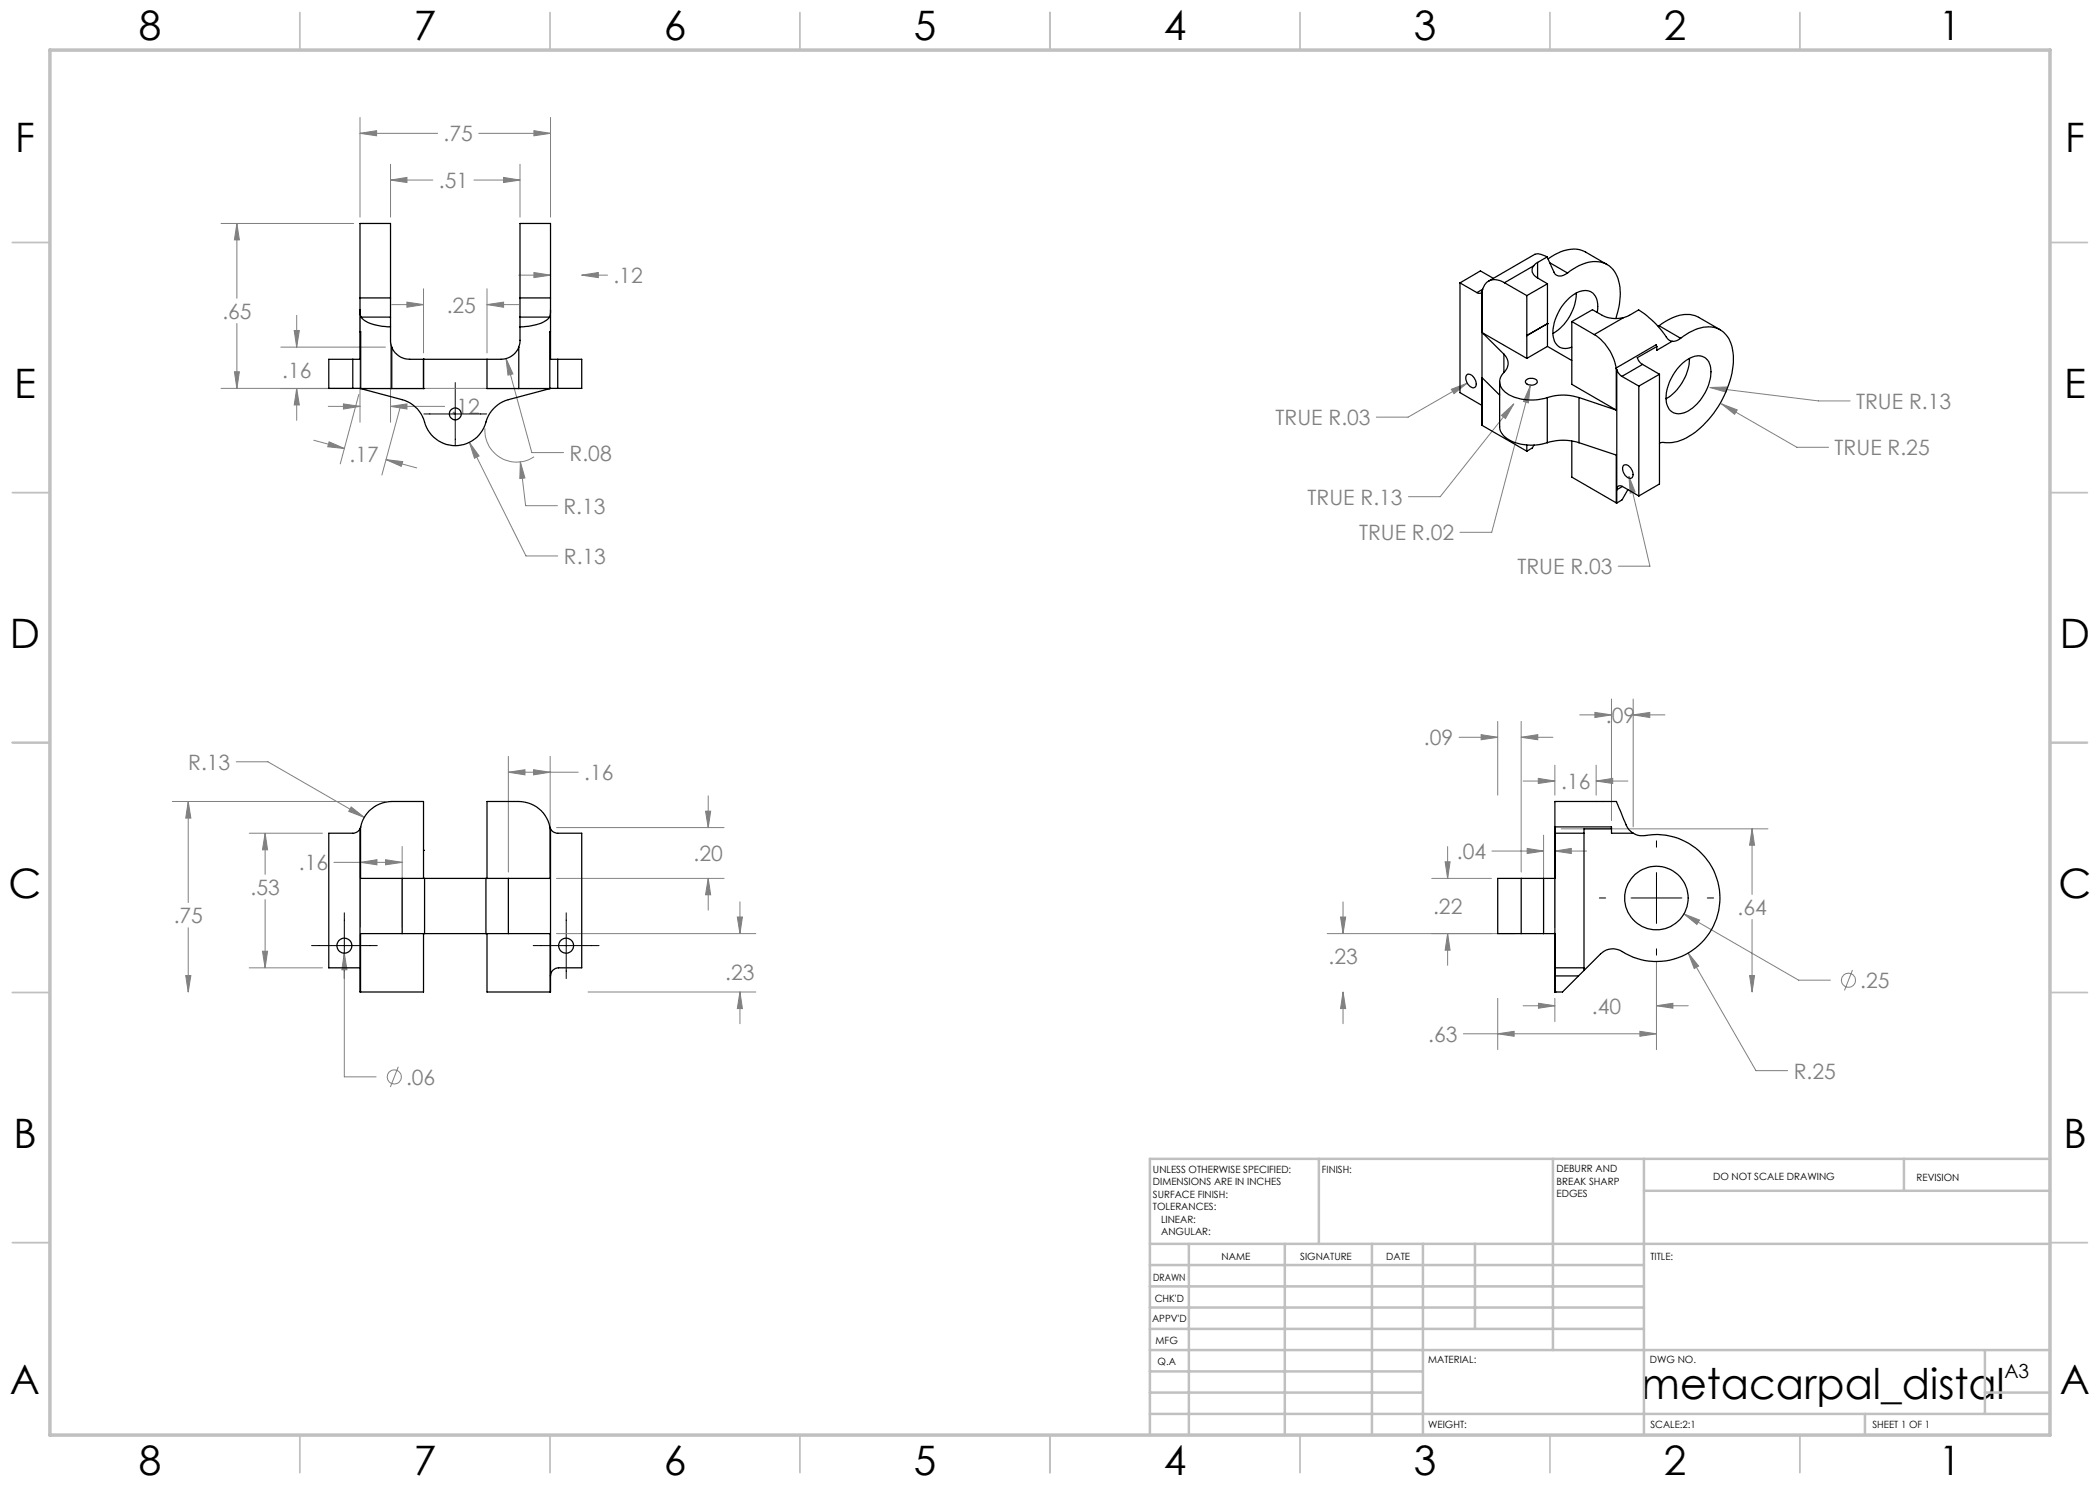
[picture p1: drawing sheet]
<svg xmlns="http://www.w3.org/2000/svg" width="420mm" height="297mm" viewBox="0 0 420 297" stroke-linecap="round" stroke-linejoin="round" font-family="sans-serif">
<g fill="none" stroke="#808080" stroke-width=".2">
<path d="M72 26.7l3.3-.6v1.1zM72 23.5v19.9M72 26.7h15.5M78.1 36l3.3-.5v1zM78.1 32.8v10.6M78.1 36h8.5M94.8 36h9.2M95.7 26.7h14.4M100.7 35.5l3.3 .5-3.3 .5zM104 32.8v10.6M106.8 26.1l3.3 .6-3.3 .5zM110.1 23.5v19.9"/>
<path d="M44.2 44.7h26.5M47.4 44.7l.5 3.3h-1zM47.4 44.7v15M84.7 57.7v12.9M97.4 57.7v12.9M103.8 55h6.3M106.8 54.5l3.3 .5-3.3 .5zM110.1 51.9v18.7M116.3 55h5.2M116.3 55l3.4-.5v1zM44.2 77.7h66.1M46.9 74.4h1l-.5 3.3z"/>
<path d="M47.4 64.7v13M56.2 69.4h20.9M58.8 66.1h1.1l-.6 3.3zM59.3 77.7l.6 3.3h-1.1zM59.3 63.1v6.3M59.3 77.7v6.4M71.8 78.9l-3.7 13.9M72 63.5v21M78.1 64.7v19.8M78.4 60.9h6.3M81.4 60.4l3.3 .5-3.3 .6zM97.4 60.9l3.3-.5v1.1z"/>
<path d="M97.4 60.9h6.4M101.2 71.7l1.4 3.1-1 .2zM101.2 71.7l5.2 18.8h6.3M290.3 77.9l3.1-1.2-2.6 2zM293.4 76.7l-11.8 6.7h-6.3M306 77.2l-.3 3.4-1-.3zM306 77.2l-7.7 29.3h-6.3M342 77.5l3.3-.1-.1 1zM342 77.5l21.7 2.7h6.3M62.8 88l6.1 1.7M65.7 81.3h6.3M65.8 88.4l3.1 1.3-3.4-.3z"/>
<path d="M68.7 80.8l3.3 .5-3.3 .5zM77.2 91.9l3.3 .4-.2 1zM77.2 91.9l6.2 1.7M78.1 81.3l3.3-.5v1zM78.1 81.3h10.8M80.1 81.2l-3.7 13.8M93.9 88.5l1.9 2.7-.9 .4zM93.9 88.5l11.3 22.7h6.3M97 85.7a6.4 6.4 0 0 0 3.1 5.9 6.4 6.4 0 0 0 6.7-.2M104.1 92.4l.9 3.2-1 .1zM104.1 92.4l1 8.7h6.4M300.3 83.1l2.5-2.3-1.7 2.9z"/>
<path d="M302.8 80.8l-14.8 18.5h-6.3M325.8 95.3l1.2 3.1-1 .2zM325.8 95.3l4.2 17.9h-6.4M344.3 80.8l3.2 1.2-.6 .9zM344.3 80.8l15.1 8.7h6.3M322.3 139.8v24.3M326.6 139.8v25.6M47.2 152.4h6.4l19.2 11.1M101.7 154.4l3.3-.5v1.1zM101.7 151.3v23.1M101.7 154.4h13.9M106.7 153.9l3.3 .5-3.3 .6z"/>
<path d="M110 151.3v23.1M141.6 159.2v6.3M291.8 147.5h7.7M296.2 146.9l3.3 .6-3.3 .5zM299.5 144.3v14.7M304.2 147.5l3.4-.6v1.1zM304.2 144.3v30.1M304.2 147.5h6.4M304.6 156.2h6.4M307.7 155.7l3.3 .5-3.3 .5zM311 153v6M315.9 143h6.4"/>
<path d="M319 142.5l3.3 .5-3.3 .5zM319.2 156.2l3.3-.5v1zM319.2 153v6M319.2 156.2h6.4M326.6 143l3.4-.5v1zM326.6 143h6.4M34.5 160.3h42.6M37.6 160.3l.6 3.3h-1.1zM37.6 160.3v20.2M49.8 166.6h14.7M53 166.6l.5 3.4h-1zM53 166.6v8.3"/>
<path d="M53 179.9v13.7M66.8 172.5h13.6M70.2 161.4l2.6 2.1-3.1-1.2zM72.1 172.5l3.3-.6v1.1zM72.1 169.3v16.2M77.1 171.9l3.3 .6-3.3 .5zM80.4 169.3v16.2M111.3 175.7h33.5M111.3 165.5h33.5M141.1 162.2h1l-.5 3.3zM141.6 175.7l.5 3.3h-1zM141.6 175.7v6.3"/>
<path d="M286.3 175.7h12M289 172.4h1l-.5 3.3zM289.5 169.3v6.4M298.4 170.2h10.3M305.4 169.7l3.3 .5-3.3 .5zM308.7 167v18.5M311 170.2l3.3-.5v1zM311 167v18.5M311 170.2h6.3M312.2 165.8h41.4M350.4 165.8l.5 3.2h-1zM350.4 165.8v13.1"/>
<path d="M37.1 195.1h1.1l-.6 3.3zM37.6 185.6v12.8M49.8 193.6h14.7M52.5 190.2h1l-.5 3.4zM68.9 190.6l.5 3.4h-1zM68.9 190.6v24.8h6.3M111.3 186.7h39.9M117.6 198.4h33.6M147.5 183.4h1l-.5 3.3zM148 198.4l.5 3.3h-1zM148 180.4v6.3M148 198.4v6.3"/>
<path d="M265.4 186.7h37.6M268.1 183.4h1l-.5 3.3zM268.6 198.4l.5 3.3h-1zM268.6 180.4v6.3M268.6 198.4v6.3M289.5 186.7l.5 3.3h-1zM289.5 186.7v6.4M299.5 199.7v10.2M311 199.7v4.6M331.3 192.3v17.6M336.8 182.8l22.9 13.2h6.4M336.8 182.8l3.1 1.2-.5 .9z"/>
<path d="M337.6 190.6l13.6 23.5h6.3M337.6 190.6l2.1 2.6-.9 .5zM349.9 195.1h1l-.5 3.3zM350.4 183.9v14.5M370.5 194l-1.6 4.1M79.7 213.4l-1.6 4M292.7 206.8h38.6M299.5 206.8l3.3-.5v1zM304.6 201.2h6.4M307.7 200.7l3.3 .5-3.3 .4zM328 206.3l3.3 .5-3.3 .5zM331.3 201.2h6.3"/>
<path d="M331.3 201.2l3.3-.5v.9z"/>
<circle cx="369.7" cy="196" r="1.4"/>
<circle cx="78.8" cy="215.4" r="1.41"/>
</g>
<path d="M91.1 76.5v12.5M84.8 82.8h12.5M319.9 179.6h1.2M326.2 179.6h10.2M331.3 168.2v1.2M331.3 174.5v10.2M341.5 179.6h1.2M62.3 189.1h13.2M68.9 182.6v13.1M106.6 189.1h13.2M113.2 182.6v13.1M331.3 189.8v1.2" fill="none" stroke="#000" stroke-width=".2"/>
<g fill="none" stroke="#c0c0c0" stroke-width=".35">
<path d="M60 2.5v7.5M110 2.5v7.5M160 2.5v7.5M210 2.5v7.5M260 2.5v7.5M310 2.5v7.5M360 2.5v7.5M2.5 48.5h7.5M410 48.5h7.5M2.5 98.5h7.5M410 98.5h7.5M2.5 148.5h7.5"/>
<path d="M410 148.5h7.5M2.5 198.5h7.5M410 198.5h7.5M2.5 248.5h7.5M410 248.5h7.5M60 287v7.5M110 287v7.5M160 287v7.5M210 287v7.5M260 287v7.5M310 287v7.5M360 287v7.5"/>
</g>
<g fill="none" stroke="#c0c0c0" stroke-width=".5">
<path d="M263.8 231.8v17M310.6 231.8v38.2M328.8 231.8v55.2M328.8 238.2h81.2M380.8 231.8v6.4M410 231.8h-180v55.2M230 248.8h180M230 257.3h98.8M230 253h98.8M237.8 248.8v38.2M257 248.8v38.2M274.4 248.8v38.2"/>
<path d="M284.6 248.8v38.2M295 248.8v17M230 265.8h98.8M230 261.5h98.8M230 278.5h54.6M230 274.3h54.6M230 270h180M397 278.5h13M397 270v12.8M230 282.8h180M373 282.8v4.2"/>
</g>
<path d="M10 10h400v277h-400z" fill="none" stroke="#c0c0c0" stroke-width=".7"/>
<path d="M37.6 160.3l.6 3.3h-1.1zM37.1 195.1h1.1l-.6 3.3zM52.5 190.2h1l-.5 3.4zM53 166.6l.5 3.4h-1zM68.9 190.6l-.5 3.4h1zM70.2 161.4l-.5 .9 3.1 1.2zM141.6 175.7l.5 3.3h-1zM141.1 162.2h1l-.5 3.3zM101.7 154.4l3.3-.5v1.1zM106.7 153.9l3.3 .5-3.3 .6zM148 198.4l.5 3.3h-1zM147.5 183.4h1l-.5 3.3zM77.1 171.9l3.3 .6-3.3 .5zM72.1 172.5l3.3-.6v1.1zM337.6 190.6l1.2 3.1 .9-.5zM336.8 182.8l2.6 2.1 .5-.9zM326.6 143l3.4-.5v1zM319 142.5l3.3 .5-3.3 .5zM307.7 155.7l3.3 .5-3.3 .5zM319.2 156.2l3.3-.5v1zM350.4 165.8l.5 3.2h-1zM349.9 195.1h1l-.5 3.3zM289 172.4h1l-.5 3.3zM289.5 186.7l.5 3.3h-1zM296.2 146.9l3.3 .6-3.3 .5zM304.2 147.5l3.4-.6v1.1zM311 170.2l3.3-.5v1zM305.4 169.7l3.3 .5-3.3 .5zM328 206.3l3.3 .5-3.3 .5zM299.5 206.8l3.3-.5v1zM331.3 201.2l3.3-.5v.9zM307.7 200.7l3.3 .5-3.3 .4zM268.1 183.4h1l-.5 3.3zM268.6 198.4l.5 3.3h-1zM342 77.5l3.2 .9 .1-1zM325.8 95.3l.2 3.3 1-.2zM306 77.2l-1.3 3.1 1 .3zM300.3 83.1l.8 .6 1.7-2.9zM290.3 77.9l.5 .8 2.6-2zM344.3 80.8l2.6 2.1 .6-.9zM93.9 88.5l1 3.1 .9-.4zM65.8 88.4l3.1 1.3-3.4-.3zM77.2 91.9l3.3 .4-.2 1zM58.8 66.1h1.1l-.6 3.3zM59.3 77.7l.6 3.3h-1.1zM78.1 81.3l3.3-.5v1zM68.7 80.8l3.3 .5-3.3 .5zM78.1 36l3.3-.5v1zM100.7 35.5l3.3 .5-3.3 .5zM72 26.7l3.3-.6v1.1zM106.8 26.1l3.3 .6-3.3 .5zM47.4 44.7l.5 3.3h-1zM46.9 74.4h1l-.5 3.3zM101.2 71.7l.4 3.3 1-.2zM116.3 55l3.4-.5v1zM106.8 54.5l3.3 .5-3.3 .5zM81.4 60.4l3.3 .5-3.3 .6zM97.4 60.9l3.3-.5v1.1zM104.1 92.4l-.1 3.3 1-.1z" fill="#808080"/>
<g fill="none" stroke="#000" stroke-width=".25">
<path d="M72 59.6v2.4M72 59.6v-14.9h6.1v14.9M72 59.6h6.1M78.1 59.6v3.8M104 59.6v3.8M104 59.6v-14.9h6.1v14.9M104 59.6h6.1M110.1 59.6v2.4M292 56.6v21.9l4.4 2.6M292 56.6l3.4 1.9M296.4 58.4a.71 .71 0 0 1-1 .1M296.4 58.4v26.7"/>
<path d="M296.4 58.2v.2M296.4 58.2v8.3M296.5 57.9l-1.1 .6M298.7 55.7l-2.6-1.5-4.1 2.4M300.9 56.5a2.68 2.68 0 0 0-4.3 1.2l-.2 .5M300.9 56.5l4.5 2.6M305.4 59.1v12.6M306.7 53.2a1.55 1.55 0 0 0 .8 2.4M306.7 53.2l-5.8 3.3M307.5 52.5l-.8 .7M307.5 55.6l2 1.2M307.5 52.5v3.1"/>
<path d="M309.4 51.4a3.2 3.2 0 0 0-2.4-.5l-9.3 5.3M309.4 51.4l1.4 3a1.46 1.46 0 0 0 2.4 .4l.3-.2M309.4 51.4l-1.9 1.1M309.5 56.8l-4.1 2.3M309.5 56.8v12.5M309.6 51.8a7.5 7.5 0 0 1 7.2-1.6l4.6 2.7M309.9 52.5l3.6 2.1M313.5 54.6a8 8 0 0 1 7.1-2 5.3 5.3 0 0 1 3.4 4.8 16 16 0 0 1-.8 6.3M315.2 58.6a9.8 9.8 0 0 1-4.6 8.1M70.6 77.7h1.5M70.6 71.9h-4.8v5.8h4.8M70.6 71.9v5.8"/>
<path d="M72 62l.2 1.4M72 62v9.9h-1.4M72 66.4h.1v11.3M72.1 77.7h.1M72.1 77.7l8.3 2.2a6.5 6.5 0 0 1 4.7 5.1 6.4 6.4 0 0 0 6.6 4.1 6.4 6.4 0 0 0 5.7-5.2 6.5 6.5 0 0 1 4.3-4l8.3-2.2M72.1 77.7h6.3M72.2 63.4a6.5 6.5 0 0 0 4.8 1.9l1.1 .1M72.2 63.4h5.9M78.1 63.4v5l.3 1M78.4 69.4a3.9 3.9 0 0 0 3.5 2.5h18.3a3.9 3.9 0 0 0 3.6-2.5M78.4 69.4v8.3M78.4 77.7h6.3"/>
<path d="M84.7 77.7h.1M84.7 71.9h.1M84.7 71.9v5.8M97.4 71.9v5.8h6.4M103.8 77.7h6.2M103.8 69.4v8.3M104 63.4v5l-.2 1M104 63.4h5.9M109.9 63.4a6.4 6.4 0 0 1-4.7 1.9l-1.2 .1M110 77.7h.1M110.1 62l-.2 1.4M110.1 66.4h-.1v11.3"/>
<path d="M110.1 62v9.9h1.4M111.5 77.7h-1.5M111.5 71.9h4.8v5.8h-4.8M111.5 71.9v5.8M293.4 75a1.35 1.35 0 0 1 1.7 1.1 .95 .95 0 0 1-.5 1.5 1.92 1.92 0 0 1-1.2-2.6zM296.4 66.5l4.4 4.3M296.4 66.5l9 5.2M299.9 76.3v9.1a3.6 3.6 0 0 0 2.8 3 10.4 10.4 0 0 0 6.8 .1M299.9 79l-3.5-3.4v9.5M300.8 74.5a2.52 2.52 0 0 0 .6 4.2 9.9 9.9 0 0 0 8.1 .8M300.8 70.8a2.4 2.4 0 0 1 0 3.7M300.8 70.8v3.7"/>
<path d="M305.1 76.1a1.62 1.62 0 0 1 2.3 .1 .91 .91 0 0 1-1.3 .8 .78 .78 0 0 1-1-.9zM309.5 79.5a10.4 10.4 0 0 1 6.3 0M309.5 79.5v9M309.5 64.7h.1M309.5 69.3l-4.1 2.4M309.5 69.3l4.9 2.8M309.5 64.7l-4.1 2.4M314.4 64.3l4.4 2.6M314.4 64.3v12.6l8.9 5.1M315.8 79.5v9M315.8 79.5l7.5 2.5M318.8 66.9a10.2 10.2 0 0 1 4.5 6.7"/>
<path d="M319.4 62.5a3.6 3.6 0 0 0-1.3-4.2 4.1 4.1 0 0 0-4.3 1.3 9.7 9.7 0 0 0-3.1 7.8 2.48 2.48 0 0 0 3.7 2M323.3 73.6v.1M323.3 73.7l.1 .2M323.3 73.7v8.3M323.4 73.9l.2 .6 .8 .8M323.4 73.9v26.7M324.4 75.3l3.4 1.9M324.7 63.5l1.2-.4 1.8-1.1a21.2 21.2 0 0 1 6.1 6l.6 .3M324.7 63.5a6.1 6.1 0 0 1-4.2-.4l-2-1.2-4.1 2.4M324.7 63.5l-5.9 3.4M327.8 77.2v22M328.5 72.9l-4.1 2.4"/>
<path d="M328.5 72.9l3.4 2M331.4 69.3l-.1-.4-8 4.7M331.4 69.3l-4 2.2a2.22 2.22 0 0 0 1.1 1.4M331.8 65.2a8.3 8.3 0 0 1 7.1-2.1l5.2 2.9M331.8 65.2l4.3 2.5M331.8 65.2l-.2 .1M331.9 74.9l-4.1 2.3M331.9 74.9v21.9l-4.1 2.4M334.4 68.3l-3 1.8v-.8M336.1 67.7a2.42 2.42 0 0 1-1.7 .6M336.1 67.7a8 8 0 0 1 7.2-2.1 5.4 5.4 0 0 1 3.3 4.9 18.8 18.8 0 0 1-4.9 13.4 12.7 12.7 0 0 1-7.3 4.6h-1.8l-.7 .1M336.5 72.7a4.5 4.5 0 0 1 3.9-1.4 2.85 2.85 0 0 1 1.8 3.1 9.7 9.7 0 0 1-5.3 8.1 2.57 2.57 0 0 1-3.7-2.5 9.7 9.7 0 0 1 3.3-7.3z"/>
<path d="M337.9 71.7a10 10 0 0 1-4.7 8.1M296.4 85.1l9 5.1M305.4 89v1.2M306.8 89l-.3 .6-1.1 .6M309.5 88.5a10.4 10.4 0 0 1 6.3 0M314.4 88.2v7.2l8.9 5.2M315.8 88.5l7.5 2.5v9.6M323.5 97.3l.4-.1 .6 .1-1.1 .7zM324.5 97.3l3.3 1.9M324.7 93.1a1.35 1.35 0 0 1 1.8 1.1 .95 .95 0 0 1-.5 1.5 1.92 1.92 0 0 1-1.3-2.6zM325.6 97.9l-1.2 2.1-1 .6M323.3 100.6h.1"/>
<path d="M72 165.8a1.68 1.68 0 0 1-1.4 .8h-4.8v27h6.2M72 165.8v32.6h12.7v-11.7M72.1 165.5l-.1 .3M72.1 165.5a6.3 6.3 0 0 1 6.3-5.2h6.3v15.4M72.1 165.5v10.2h8.3M80.4 175.7h4.5M80.4 175.7v11M84.7 170.1h.1M84.9 175.7h12.3M84.9 175.7v11M97.2 175.7h4.5M97.2 175.7v11"/>
<path d="M101.7 175.7v11M110 165.5l.1 .3M110 165.5a6.5 6.5 0 0 0-6.2-5.2h-6.4v15.4M110 165.5v10.2h-8.3M110.1 165.8a1.68 1.68 0 0 0 1.4 .8h4.8v27h-4.6a1.63 1.63 0 0 0-1.6 1.6M110.1 165.8v32.6h-12.7v-11.7M304.2 175.7h4.5M304.2 175.7h-4.7v11h4.7M304.2 175.7v11M308.7 175.7h2.3M308.7 175.7v11M311 165.5v1.1h5.8"/>
<path d="M311 165.4v.1M311 165.4h11.3v.4M311 165.4v-5.1h12.3l1.7 4.2a3.8 3.8 0 0 0 1.6 2.1M311 165.5v32.9M316.8 166.6v27M322.3 165.8h-5.5v.8M322.3 165.8v.8h4.3M326.6 166.6a3.9 3.9 0 0 0 3.3 .4 12.7 12.7 0 0 1 13.7 15.8 12.7 12.7 0 0 1-19.6 7.3 3.5 3.5 0 0 0-3.9 .7l-3.3 3.3M80.4 186.7h4.5M80.4 186.7h-8.3v11.7M84.9 186.7h12.3M97.2 186.7h4.5"/>
<path d="M101.7 186.7h8.3v11.7M304.2 186.7h4.5M308.7 186.7h2.3M311 198.4h.1M315.7 195.2l-3.2 3.2h-1.5M316.8 194.1l-1.1 1.1M316.8 193.6h-5.8v1.6h4.7M316.8 193.6v.5"/>
<circle cx="91" cy="82.8" r="1.18"/>
<circle cx="331.3" cy="179.6" r="6.4"/>
<circle cx="68.9" cy="189.1" r="1.5"/>
<circle cx="113.2" cy="189.1" r="1.5"/>
</g>
<text font-size="8.5" x="328.3" y="279.7">metacarpal_distal</text>
<g font-size="8.1">
<text x="27.8" y="8">8</text>
<text x="82.8" y="8">7</text>
<text x="132.8" y="8">6</text>
<text x="182.8" y="8">5</text>
<text x="232.8" y="8">4</text>
<text x="282.8" y="8">3</text>
<text x="332.8" y="8">2</text>
<text x="387.8" y="8">1</text>
<text x="3" y="30.4">F</text>
<text x="413" y="30.4">F</text>
<text x="2.8" y="79.6">E</text>
<text x="412.8" y="79.6">E</text>
<text x="2" y="129.6">D</text>
<text x="412" y="129.6">D</text>
<text x="1.7" y="179.6">C</text>
<text x="411.7" y="179.6">C</text>
<text x="2.7" y="229.6">B</text>
<text x="412.7" y="229.6">B</text>
<text x="2" y="278.9">A</text>
<text x="412" y="278.9">A</text>
<text x="27.8" y="295">8</text>
<text x="82.8" y="295">7</text>
<text x="132.8" y="295">6</text>
<text x="182.8" y="295">5</text>
<text x="232.8" y="295">4</text>
<text x="282.8" y="295">3</text>
<text x="332.8" y="295">2</text>
<text x="387.8" y="295">1</text>
</g>
<g font-size="4.2" fill="#808080">
<text x="88.7" y="28.3">.75</text>
<text x="87.8" y="37.6">.51</text>
<text x="122.7" y="56.6">.12</text>
<text x="44.5" y="63.8">.65</text>
<text x="89.3" y="62.5">.25</text>
<text x="56.4" y="75.6">.16</text>
<text x="90.1" y="82.9">.12</text>
<text x="371.2" y="81.8">TRUE R.13</text>
<text x="255.1" y="85">TRUE R.03</text>
<text x="69.9" y="92.4">.17</text>
<text x="113.9" y="92.1">R.08</text>
<text x="366.9" y="91.1">TRUE R.25</text>
<text x="261.5" y="100.9">TRUE R.13</text>
<text x="112.7" y="102.7">R.13</text>
<text x="112.8" y="112.8">R.13</text>
<text x="271.8" y="108">TRUE R.02</text>
<text x="303.5" y="114.8">TRUE R.03</text>
<text x="284.8" y="149">.09</text>
<text x="321.2" y="144.6">.09</text>
<text x="37.6" y="153.9">R.13</text>
<text x="116.8" y="156">.16</text>
<text x="312.2" y="157.8">.16</text>
<text x="138.7" y="172.2">.20</text>
<text x="291.4" y="171.8">.04</text>
<text x="50.1" y="179">.53</text>
<text x="59.8" y="174">.16</text>
<text x="34.7" y="184.6">.75</text>
<text x="286.6" y="182.8">.22</text>
<text x="347.5" y="183">.64</text>
<text x="145.1" y="195.9">.23</text>
<text x="265.7" y="192.8">.23</text>
<text x="372" y="197.6">.25</text>
<text x="318.4" y="202.7">.40</text>
<text x="285.6" y="208.3">.63</text>
<text x="358.7" y="215.7">R.25</text>
<text x="81.2" y="216.9">.06</text>
</g>
<text font-size="3.9" x="400.9" y="275.5">A3</text>
<g font-size="2">
<text x="230.6" y="234.6">UNLESS OTHERWISE SPECIFIED:</text>
<text x="230.6" y="237.1">DIMENSIONS ARE IN INCHES</text>
<text x="230.6" y="239.6">SURFACE FINISH:</text>
<text x="264.4" y="234.6">FINISH:</text>
<text x="311.3" y="234.5">DEBURR AND</text>
<text x="311.3" y="237">BREAK SHARP</text>
<text x="311.3" y="239.5">EDGES</text>
<text x="342.6" y="236">DO NOT SCALE DRAWING</text>
<text x="383.3" y="236.2">REVISION</text>
<text x="230.6" y="242.1">TOLERANCES:</text>
<text x="232.2" y="244.6">LINEAR:</text>
<text x="232.2" y="247.1">ANGULAR:</text>
<text x="244.3" y="252">NAME</text>
<text x="260" y="251.9">SIGNATURE</text>
<text x="277.2" y="251.9">DATE</text>
<text x="330.1" y="251.9">TITLE:</text>
<text x="230.6" y="256.1">DRAWN</text>
<text x="230.9" y="260.3">CHK'D</text>
<text x="230.4" y="264.4">APPV'D</text>
<text x="231.1" y="268.8">MFG</text>
<text x="231.5" y="273">Q.A</text>
<text x="285.6" y="272.5">MATERIAL:</text>
<text x="330" y="272.5">DWG NO.</text>
<text x="285.6" y="285.5">WEIGHT:</text>
<text x="330.1" y="285.6">SCALE:2:1</text>
<text x="374.5" y="285.6">SHEET 1 OF 1</text>
</g>
</svg>
